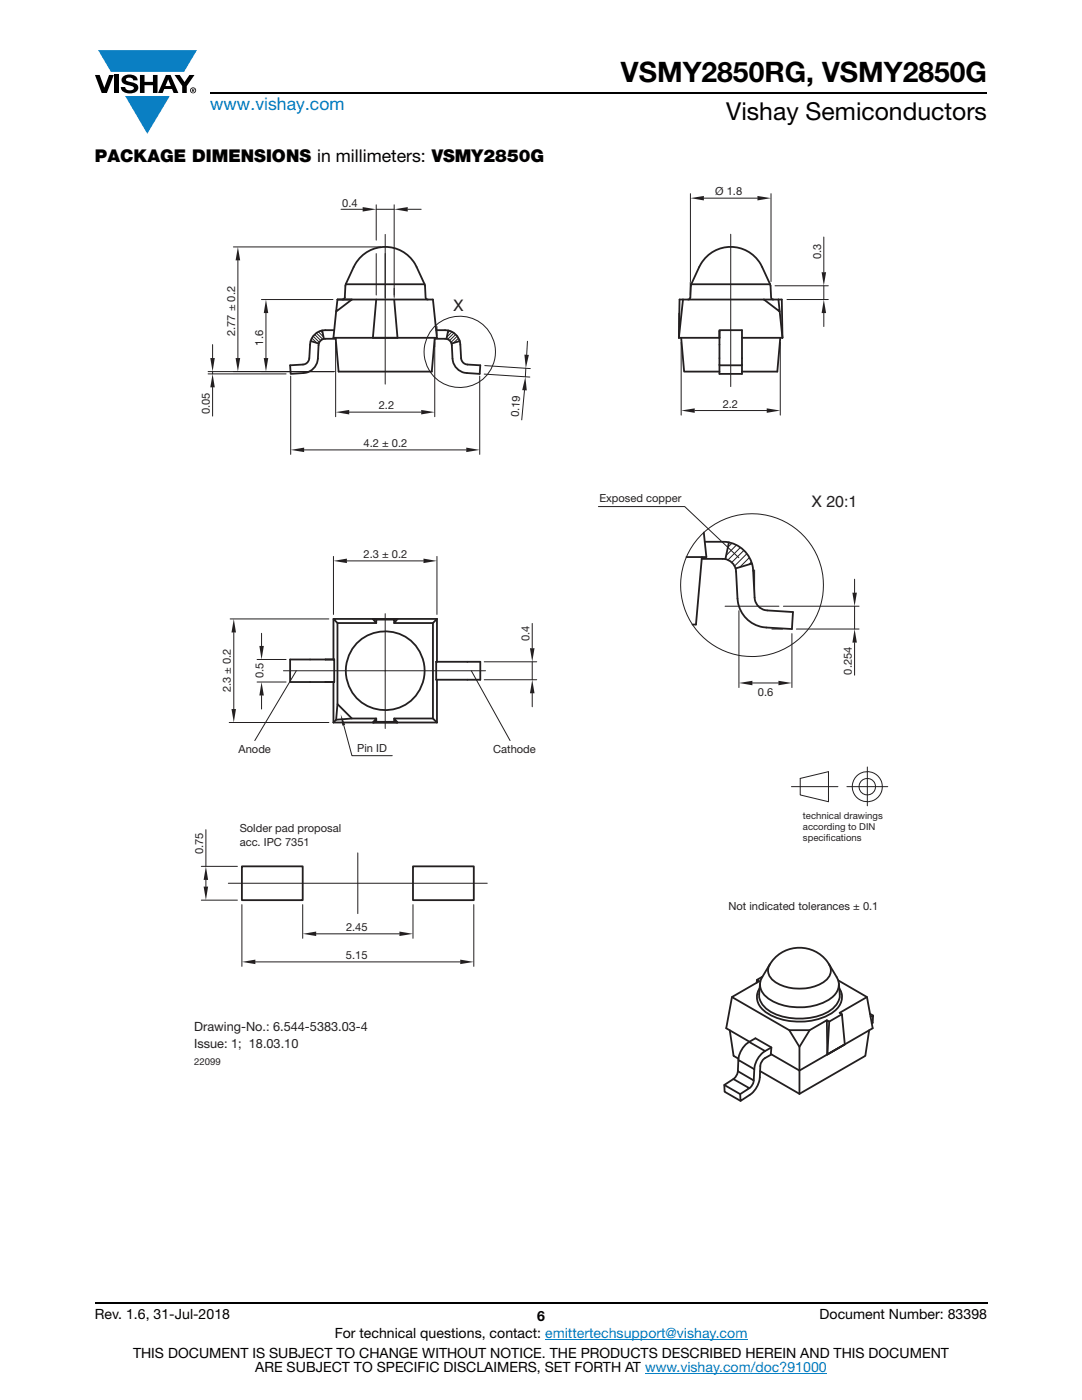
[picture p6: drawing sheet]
<svg xmlns="http://www.w3.org/2000/svg" width="216mm" height="279mm" viewBox="0 0 216 279" stroke-linecap="round" stroke-linejoin="round" font-family="sans-serif">
<g fill="#0a7fc3">
<path d="M19.6 10h19.7l-2.6 4.3h-1.1h-13.5z"/>
<path d="M25 19.2h8.9l-4.5 7.5z"/>
</g>
<g fill="#000">
<path d="M18.9 15h1l.9 2.5 1-2.5h.9l-1.4 3.6h-1zM22.9 15h.9v3.6h-.9zM24.6 15.3a2.1 2.1 0 0 1 2.8 .3l.1 .4h-.9a.79 .79 0 0 0-.7-.5 .79 .79 0 0 0-.8 .4l.3 .3 1 .2a1.08 1.08 0 0 1 1.2 1 1.08 1.08 0 0 1-1.1 1.2 1.73 1.73 0 0 1-2.4-1.2h.9a.96 .96 0 0 0 .8 .6 .96 .96 0 0 0 .9-.4 1.31 1.31 0 0 0-1.2-.6 1.03 1.03 0 0 1-1.1-.6 1.03 1.03 0 0 1 .2-1.1zM27.9 15h.9v1.3h1.7v-1.3h.9v3.6h-.9v-1.6h-1.7v1.6h-.9zM34.8 15h1.1l.9 1.4 1-1.4h1l-1.5 2.2v1.4h-.9v-1.4z"/>
<path d="M33.6 15.9l.5 1.3h-1.1zM33.1 15l-1.6 3.6h1l.3-.8h1.5l.3 .8h1l-1.6-3.6z"/>
<path d="M38.4 17.8h.2v.2h-.2zM38.3 17.7v.7h.1v-.3l.4 .3-.2-.3 .2-.2-.1-.2z"/>
<path d="M38.1 18a.46 .46 0 0 1 .9 0 .46 .46 0 0 1-.9 0zM37.9 18a.6 .6 0 0 0 1.2 0 .6 .6 0 0 0-1.2 0z"/>
</g>
<path d="M42 18.6h155M18.9 260h178.1" fill="none" stroke="#000" stroke-width=".36"/>
<path d="M108.8 267.3h40.3M128.7 274h36.3" fill="none" stroke="#007ec4" stroke-width=".2"/>
<path d="M38.7 37.2h138.5v182.7h-138.5z" fill="#fff"/>
<path d="M67 68.3v14.9M86.7 68.3v14.9M69.7 82.3h14.3" fill="none" stroke="#231f20" stroke-width=".2"/>
<g fill="#231f20">
<path d="M67 82.3l2.7-.5v.9z"/>
<path d="M84 81.8l2.8 .5-2.8 .4z"/>
</g>
<path d="M58 75.1v15.6M95.7 75.1v15.6M60.7 89.8h32.3" fill="none" stroke="#231f20" stroke-width=".2"/>
<g fill="#231f20">
<path d="M58 89.8l2.7-.5v.9z"/>
<path d="M93 89.3l2.7 .5-2.7 .4z"/>
</g>
<path d="M46.6 49.3h29.4M47.5 52v19.5M46.6 74.2h20.1" fill="none" stroke="#231f20" stroke-width=".2"/>
<g fill="#231f20">
<path d="M47.5 49.3l.4 2.7h-.9z"/>
<path d="M47 71.5h.9l-.4 2.7z"/>
</g>
<path d="M66.5 111v11.6M69.2 111.9h15.3M87.2 111v11.6" fill="none" stroke="#231f20" stroke-width=".2"/>
<g fill="#231f20">
<path d="M66.5 111.9l2.7-.4v.9z"/>
<path d="M84.5 111.5l2.7 .4-2.7 .5z"/>
</g>
<g fill="none" stroke="#231f20" stroke-width=".36">
<path d="M69 56.7l-.2 2.7-.1 .3-.4 .1M69 56.7a13.1 13.1 0 0 1 3.4-5.8 6.9 6.9 0 0 1 10.7 2.4l1.6 3.4M69 56.7h15.7M70.2 59.8l-3.1 2.4 .2-2.4h19.1l.8 7.6h-20.7l.6-5.2M75.1 59.8l-.7 7.6M78.7 59.8l.6 7.6M84.7 56.7l.2 2.7 .2 .3 .3 .1M62 68.1l1.6 .5M64.3 66l.3 1.6M66.7 65.9a4.7 4.7 0 0 0-3.9 .8 2.94 2.94 0 0 0-.9 2.1l-.2 3a1.33 1.33 0 0 1-1.2 1l-2.6 .1 .1 1.7a6.2 6.2 0 0 0 4.1-.7 3.1 3.1 0 0 0 1.3-2.3l.2-2.7a1.35 1.35 0 0 1 1.3-1.3h2.1M67 67.4l.6 6.8h18.6l.5-6.8M87 65.9a4.7 4.7 0 0 1 3.9 .8 3 3 0 0 1 1 2.1l.2 3a1.33 1.33 0 0 0 1.2 1l2.5 .1-.1 1.7a6.2 6.2 0 0 1-4.1-.7 3.1 3.1 0 0 1-1.3-2.3l-.1-2.7-.4-.8-.7-.5h-2.4"/>
<path d="M89.4 66l-.3 1.6M91.7 68.1l-1.6 .5M66.5 123.5v8.1M66.5 136.1v8.1M66.7 131.6h-8.8v4.5h8.8v-4.5h-1.8M74.4 123.5h-7.9l.8 .8M74.4 123.5l.7 .8M74.4 123.5h4.9l-.6 .2M74.4 123.5l.7 .2M87 132.1h8.8v3.6h-8.8zM87.2 123.5v8.6M87.2 135.7v8.5"/>
<path d="M87.2 123.5h-7.9l-.6 .8M87.2 123.5l-.8 .8M66.5 144.2h20.7M67.3 140.5l-.2 3.1-.6 .6M70.2 143.4l-3.1 .2M74.4 144.2l.7-.1h3.6l.6 .1zM75.1 143.4h-4.9l-2.9-2.9v-16.2h7.8v-.6h3.6v.6h7.7v19.1h-7.7v.7M75.1 144.1v-.7l-.7 .8M78.7 143.4l.6 .8M86.4 143.4l.8 .8"/>
<circle cx="76.9" cy="133.9" r="7.9"/>
</g>
<g fill="none" stroke="#231f20" stroke-width=".2">
<path d="M76.9 46.8v29.9M62 67.9l.3 .3M62.2 67.5l1 .9M62.5 67.1l1.2 1.2M62.8 66.8l1.2 1.2M63.1 66.5l1.3 1.2M63.5 66.2l1.1 1M64 66l.4 .4M89.7 66l-.4 .4M90.2 66.2l-1 1M90.6 66.5l-1.3 1.2M90.9 66.8l-1.2 1.2"/>
<path d="M91.2 67.1l-1.2 1.2M91.5 67.5l-1 .9M91.7 67.9l-.3 .3M51.3 136.1h5.8M51.3 131.6h5.8M52.2 126.4v2.5M52.2 138.8v2.7M56.6 133.9h20.3v11.5M59.1 133.9l-8.3 13.9M76.9 122.5v11.4h20"/>
</g>
<g fill="#231f20">
<path d="M52.2 136.1l.4 2.7h-.8z"/>
<path d="M51.8 128.9h.8l-.4 2.7z"/>
</g>
<path d="M41.5 74.2h25.2M41.5 74.6h15.6M42.4 68.8v2.7M42.4 74.2v.4M42.4 77.3v5.7" fill="none" stroke="#231f20" stroke-width=".2"/>
<g fill="#231f20">
<path d="M42 71.5h.9l-.5 2.7z"/>
<path d="M42.4 74.6l.5 2.7h-.9z"/>
</g>
<g fill="none" stroke="#231f20" stroke-width=".2">
<path d="M170.5 115.6v2.7M156.3 121h15.1M158.9 125.5h12.5M170.5 121v4.5M170.5 128.2v6.5"/>
<circle cx="91.7" cy="70.2" r="7.1"/>
<circle cx="150.1" cy="116.8" r="14.3"/>
</g>
<g fill="#231f20">
<path d="M170.1 118.3h.9l-.5 2.7z"/>
<path d="M170.5 125.5l.5 2.7h-.9z"/>
</g>
<g fill="none" stroke="#231f20" stroke-width=".36">
<path d="M140.1 111.2l-1.2 13.4h-.7M140.4 106.3l.5 4.9h-3.9M140.6 108.1a11.9 11.9 0 0 1 6 .5 6.1 6.1 0 0 1 3.7 5.3l.3 5.4a2.69 2.69 0 0 0 2.5 2.5l5.1 .3-.2 3.4-5.1-.3a6.1 6.1 0 0 1-5.7-5.7l-.3-5.4a2.68 2.68 0 0 0-2.7-2.6h-4.2M145.4 108.2l-.7 3.4M150 112.5l-3.2 .9M146.1 199l-1.2 6.2 4.6 2.7M151 195.6v.5M151.6 197.2a3.4 3.4 0 0 0 1.3 4.9 12.8 12.8 0 0 0 13.7-.4 3.3 3.3 0 0 0 .9-4.5M151.7 196.3l-.2 2.1a4.1 4.1 0 0 0 2.8 3.8 12.7 12.7 0 0 0 11.4-.6 3.7 3.7 0 0 0 1.9-3.2l-.2-2.1M152.1 194.9l-1.1 .7 .5 .2-5.4 3.2 11.4 6.6h4.1l3.4-2M153.6 192.5a2.55 2.55 0 0 0 1.2 3.6 9.3 9.3 0 0 0 10.1-.5 2.39 2.39 0 0 0 .5-3.1M153.6 192.5a6.9 6.9 0 0 1 11.8 0"/>
<path d="M153.6 192.5l-1.5 2.5a3 3 0 0 0 1 4.1 11.7 11.7 0 0 0 12.9 0 3 3 0 0 0 1-4.1l-1.6-2.5M167.3 195.7l5.7 3.3-5.5 3.1 .5 .3M173 199l1.1 6.2-14.6 8.5M144.5 216.5l1.8-1.2 3.2 1.9-1.8 1.2zM144.5 216.5l.1 1.4 3.2 1.8M145.6 205.6l.8 5.1 .9 .6M147.2 213.8l-.3 .9-.6 .6M147.3 211.5l3.2 1.9-.1 2.2-3.2-1.8zM149.5 207.9a4.8 4.8 0 0 0-2.2 3.6M150.4 215.6l-.3 .9-.6 .7M151.7 213.8l7.8 4.5M152.7 209.8a4.8 4.8 0 0 0-2.2 3.6"/>
<path d="M153.9 209l-1.2 .8-3.2-1.9 1.2-.7 3.2 1.8-.1 1.4 5.7 3.3M153.9 210.4a3.6 3.6 0 0 0-1.9 1.4l-.3 1a7.5 7.5 0 0 1-.5 3.7l-.5 .9a7.3 7.3 0 0 1-2.9 2.3l-.1-1.3M157.5 205.6l2 3.3v4.8M159.5 213.7v4.6M161.6 205.6l-2.1 3.3M165.5 203.9l2.5-1.5 .6 6-3.5 2zM165.5 203.9l-.5-.3 .1 6.8M173.4 205.6l-.7 5.1-13.2 7.6M173.6 202.3l.6 .4M173.7 202.9l.5-.2-.1 1.4-.2 .1"/>
</g>
<path d="M146.1 108.4l-.9 .8M146.9 108.8l-2 2M147.7 109.3l-2.4 2.4M148.4 109.8l-2.4 2.4M149 110.5l-2.4 2.5M149.5 111.3l-1.9 1.9M149.9 112.1l-.5 .5M147.4 121.9v15.3M150.1 136.3h5.2M158 126.5v10.7" fill="none" stroke="#231f20" stroke-width=".2"/>
<g fill="#231f20">
<path d="M147.4 136.3l2.7-.4v.9z"/>
<path d="M155.3 135.9l2.7 .4-2.7 .5z"/>
</g>
<path d="M94 133.9l7.8 13.9M96.6 135.7h10.5M96.6 132.1h10.5M106.2 124.4v5M106.2 132.1v3.6M106.2 138.4v2.6M144.7 121h10.7" fill="none" stroke="#231f20" stroke-width=".2"/>
<g fill="#231f20">
<path d="M106.2 135.7l.5 2.7h-1z"/>
<path d="M105.7 129.4h1l-.5 2.7z"/>
</g>
<path d="M135.9 68.3v14.5M155.7 68.3v14.5M138.6 81.9h14.4M154 125.5h2.2" fill="none" stroke="#231f20" stroke-width=".2"/>
<g fill="#231f20">
<path d="M135.9 81.9l2.7-.4v.9z"/>
<path d="M153 81.5l2.7 .4-2.7 .5z"/>
</g>
<g fill="none" stroke="#231f20" stroke-width=".36">
<path d="M136.3 59.8l-.8 7.6h8.1M137.9 56.7h15.8M137.9 56.7a13.1 13.1 0 0 1 3.5-5.8 6.9 6.9 0 0 1 10.7 2.4l1.6 3.4M137.9 56.7l-.2 2.7-.1 .3-.3 .1M152.4 59.8l3.2 2.4-.3-2.4M153.7 56.7l.2 2.7 .1 .3 .3 .1M135.5 67.4h.1M135.9 67.4l.6 6.8h7.1M143.6 65.9h4.5v8.7h-4.5zM143.6 72.9h4.5M143.6 67.4h.1M143.6 66.1v1.3"/>
<path d="M143.6 66.1h.1M148.1 67.4h8M155.6 62.2l.5 5.2M155.7 67.4l-.6 6.8h-7M156.1 67.4l-.1-7.6h-20.4l-.1 7.6"/>
</g>
<path d="M145.8 46.7v30.5M96.6 74.7l9.1 .6M96.7 73l9.1 .6M104.7 77.9l-.6 5.9M104.9 73.5l-.1 1.7M105.2 68.1l-.1 2.7" fill="none" stroke="#231f20" stroke-width=".2"/>
<g fill="#231f20">
<path d="M104.6 70.8h.9l-.6 2.7z"/>
<path d="M104.8 75.2l.3 2.7h-.9z"/>
</g>
<path d="M78.7 57.5v1.8M137.7 56.3v2.6M154.6 57h10.7M157 59.8h8.3M164.4 47.3v7M164.4 57v2.8M86.8 67.4v1.8M87.2 65.2v1.8M164.4 62.5v2.7M119.4 101.1h17.2l10.8 10.2M150.6 113.7v5.6" fill="none" stroke="#231f20" stroke-width=".2"/>
<g fill="#231f20">
<path d="M164.4 59.8l.4 2.7h-.9z"/>
<path d="M163.9 54.3h.9l-.4 2.7z"/>
</g>
<path d="M52.2 59.8h14.2M52.2 74.2h14.5M53.1 62.5v9" fill="none" stroke="#231f20" stroke-width=".2"/>
<g fill="#231f20">
<path d="M53.1 59.8l.4 2.7h-.9z"/>
<path d="M52.6 71.5h.9l-.4 2.7z"/>
</g>
<path d="M68 41.8h4.4M75.1 41.8h3.6M75.1 50.6v8.3M78.7 40.9v18M81.4 41.8h2.6" fill="none" stroke="#231f20" stroke-width=".2"/>
<g fill="#231f20">
<path d="M78.7 41.8l2.7-.5v.9z"/>
<path d="M72.4 41.3l2.7 .5-2.7 .4z"/>
</g>
<path d="M137.8 38.7v17.5M140.5 39.5h10.6M153.8 38.7v17.5M75.1 40.9v7" fill="none" stroke="#231f20" stroke-width=".2"/>
<g fill="#231f20">
<path d="M137.8 39.5l2.7-.4v.9z"/>
<path d="M151.1 39.1l2.7 .4-2.7 .5z"/>
</g>
<path d="M45.9 123.5h19.7M46.6 126.2v15.3M45.7 144.2h19.9" fill="none" stroke="#231f20" stroke-width=".2"/>
<g fill="#231f20">
<path d="M46.6 123.5l.5 2.7h-.9z"/>
<path d="M46.2 141.5h.9l-.5 2.7z"/>
</g>
<g fill="none" stroke="#231f20" stroke-width=".2">
<path d="M135.5 62.5v4.9M68.6 144.7l1.6 6.1h8.1M157.9 157h9.3M159.7 155.4l5.6-1.4v6l-5.6-1.4zM169 157h8.1M173.1 153.1v7.7"/>
<circle cx="173.1" cy="157" r="3"/>
<circle cx="173.1" cy="157" r="1.64"/>
</g>
<path d="M68 142.6l.9 2-.6 .2z" fill="#231f20"/>
<path d="M48.3 172.9h12.1v6.7h-12.1zM82.4 172.9h12.1v6.7h-12.1z" fill="none" stroke="#231f20" stroke-width=".36"/>
<path d="M40.2 179.6h7.2M40.2 172.9h7.2M41.1 165.6v7.3M41.1 175.6v1.3" fill="none" stroke="#231f20" stroke-width=".2"/>
<g fill="#231f20">
<path d="M40.6 176.9h.9l-.4 2.7z"/>
<path d="M41.1 172.9l.4 2.7h-.9z"/>
</g>
<path d="M60.4 180.5v6.8M63.1 186.4h16.6M82.4 180.5v6.8" fill="none" stroke="#231f20" stroke-width=".2"/>
<g fill="#231f20">
<path d="M60.4 186.4l2.7-.5v.9z"/>
<path d="M79.7 185.9l2.7 .5-2.7 .4z"/>
</g>
<path d="M48.3 180.5v12.4M51 192h40.8M94.5 180.5v12.4" fill="none" stroke="#231f20" stroke-width=".2"/>
<g fill="#231f20">
<path d="M48.3 192l2.7-.5v.9z"/>
<path d="M91.8 191.5l2.7 .5-2.7 .4z"/>
</g>
<path d="M45.6 176.3h51.6M71.4 170.2v12.1" fill="none" stroke="#231f20" stroke-width=".2"/>
<text font-size="5.6" x="123.9" y="16.4">VSMY2850RG, VSMY2850G</text>
<text font-size="4.9" x="144.9" y="24">Vishay Semiconductors</text>
<text font-size="3.5" fill="#007ec4" x="42" y="21.9">www.vishay.com</text>
<text font-size="3.5" x="18.9" y="32.3">PACKAGE DIMENSIONS in millimeters: VSMY2850G</text>
<g font-size="3.2" fill="#231f20">
<text x="90.4" y="62.1">X</text>
<text x="161.9" y="101.2">X 20:1</text>
</g>
<g font-size="2.8">
<text x="18.9" y="263.3">Rev. 1.6, 31-Jul-2018</text>
<text x="107.2" y="263.6">6</text>
<text x="163.6" y="263.3">Document Number: 83398</text>
<text x="66.8" y="267.1">For technical questions, contact: emittertechsupport@vishay.com</text>
<text x="26.5" y="271">THIS DOCUMENT IS SUBJECT TO CHANGE WITHOUT NOTICE. THE PRODUCTS DESCRIBED HEREIN AND THIS DOCUMENT</text>
<text x="50.9" y="273.8">ARE SUBJECT TO SPECIFIC DISCLAIMERS, SET FORTH AT www.vishay.com/doc?91000</text>
</g>
<g font-size="2.5" fill="#231f20">
<text x="38.7" y="205.7">Drawing-No.: 6.544-5383.03-4</text>
<text x="38.7" y="209.2">I</text>
<text x="39.4" y="209.2">ssue: 1; 18.03.10</text>
</g>
<g font-size="2.2" fill="#231f20">
<text x="68.3" y="41.2">0.4</text>
<text x="142.7" y="39">Ø 1.8</text>
<text x="163.8" y="51.8" transform="rotate(-90 163.8 51.8)">0.3</text>
<text x="46.9" y="67.1" transform="rotate(-90 46.9 67.1)">2.77 ± 0.2</text>
<text x="52.5" y="69" transform="rotate(-90 52.5 69)">1.6</text>
<text x="41.8" y="82.6" transform="rotate(-90 41.8 82.6)">0.05</text>
<text x="75.6" y="81.7">2.2</text>
<text x="103.5" y="83.3" transform="rotate(-87 103.5 83.3)">0.19</text>
<text x="144.2" y="81.4">2.2</text>
<text x="72.6" y="89.2">4.2 ± 0.2</text>
<text x="119.6" y="100.1">Exposed copper</text>
<text x="72.6" y="111.4">2.3 ± 0.2</text>
<text x="105.6" y="128" transform="rotate(-90 105.6 128)">0.4</text>
<text x="52.6" y="135.4" transform="rotate(-90 52.6 135.4)">0.5</text>
<text x="170" y="134.6" transform="rotate(-90 170 134.6)">0.254</text>
<text x="46.1" y="138.2" transform="rotate(-90 46.1 138.2)">2.3 ± 0.2</text>
<text x="151.2" y="138.9">0.6</text>
<text x="47.6" y="150.3">Anode</text>
<text x="71.3" y="150">Pin ID</text>
<text x="98.4" y="150.3">Cathode</text>
<text x="47.8" y="166.1">Solder pad proposal</text>
<text x="40.5" y="170.4" transform="rotate(-90 40.5 170.4)">0.75</text>
<text x="47.8" y="168.9">acc. IPC 7351</text>
<text x="69" y="185.8">2.45</text>
<text x="145.3" y="181.7">Not indicated tolerances ± 0.1</text>
<text x="69" y="191.4">5.15</text>
</g>
<g font-size="1.9" fill="#231f20">
<text x="160.2" y="167.9">specif</text>
<text x="160.2" y="165.7">according to DIN</text>
<text x="160.2" y="163.4">technical drawings</text>
<text x="164.8" y="167.9">ications</text>
<text x="38.7" y="212.5">22099</text>
</g>
</svg>
